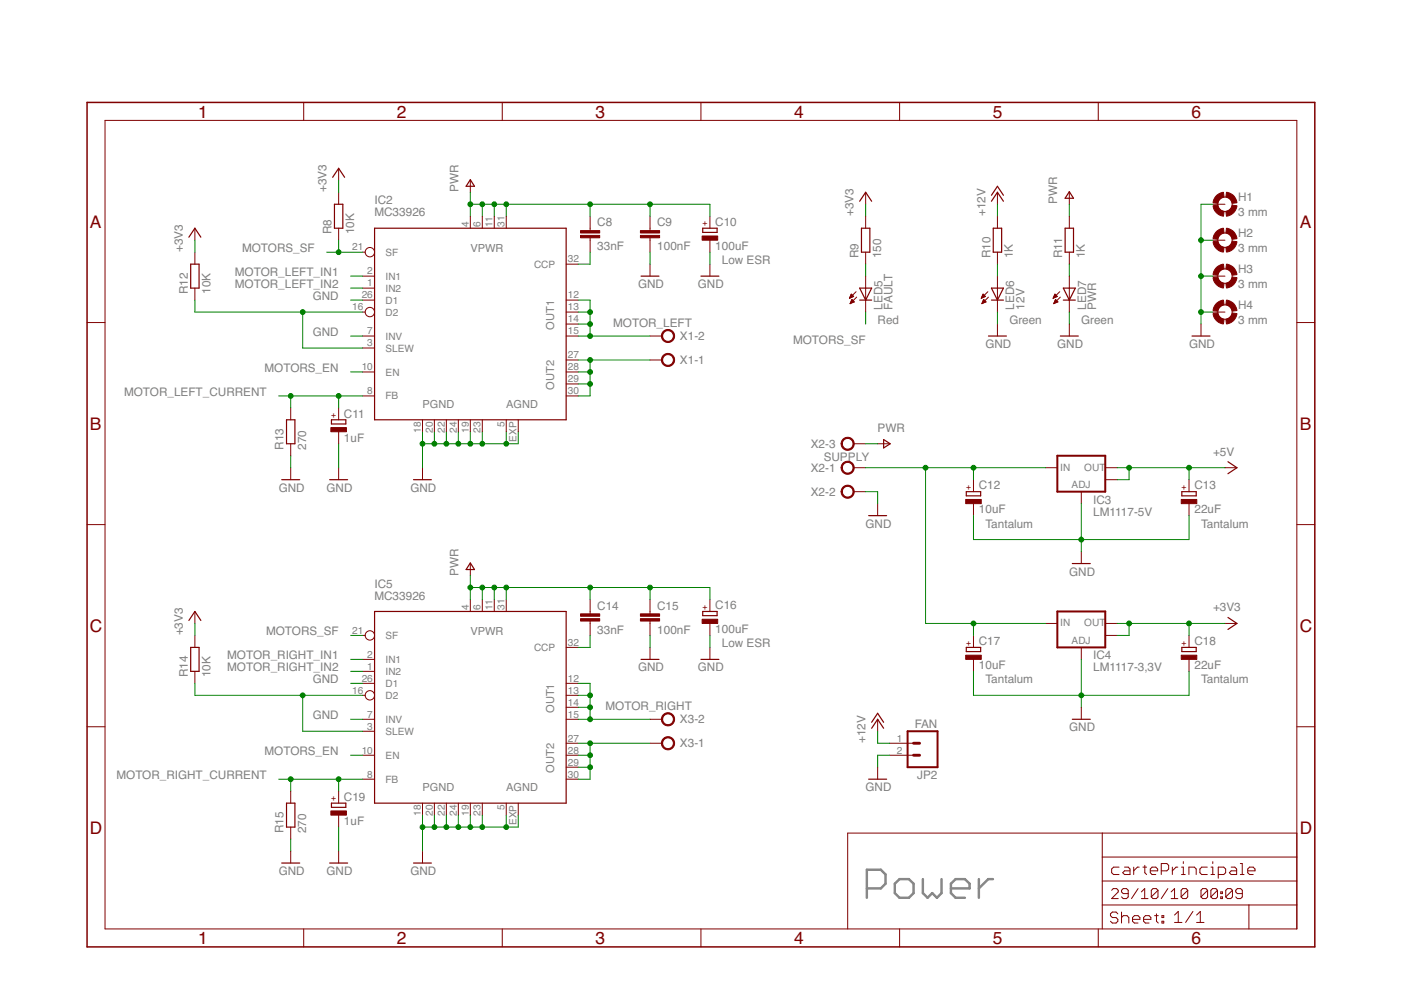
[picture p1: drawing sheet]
<svg xmlns="http://www.w3.org/2000/svg" width="297mm" height="210mm" viewBox="0 0 297 210" stroke-linecap="round" stroke-linejoin="round" font-family="sans-serif">
<g fill="#808080" stroke="#808080" stroke-width=".51">
<path d="M183.8 184.4v6z"/>
<path d="M183.8 184.4h3z"/>
<path d="M186.8 184.4l.9 1z"/>
<path d="M187.7 185.4v2z"/>
<path d="M187.7 187.4l-.9 1z"/>
<path d="M183.8 188.4h3z"/>
<path d="M190.7 190.4h2z"/>
<path d="M192.7 190.4l1-1z"/>
<path d="M193.7 187.4v2z"/>
<path d="M192.7 186.4l1 1z"/>
<path d="M190.7 186.4h2z"/>
<path d="M189.7 187.4l1-1z"/>
<path d="M189.7 187.4v2z"/>
<path d="M189.7 189.4l1 1z"/>
<path d="M195.7 186.4v3z"/>
<path d="M195.7 189.4l1 1z"/>
<path d="M196.7 190.4l1-1z"/>
<path d="M197.7 189.4l.9 1z"/>
<path d="M199.6 189.4l-1 1z"/>
<path d="M199.6 186.4v3z"/>
<path d="M202.6 190.4h2z"/>
<path d="M201.6 189.4l1 1z"/>
<path d="M201.6 187.4v2z"/>
<path d="M201.6 187.4l1-1z"/>
<path d="M202.6 186.4h2z"/>
<path d="M204.6 186.4l1 1z"/>
<path d="M205.6 187.4v1z"/>
<path d="M201.6 188.4h4z"/>
<path d="M207.5 186.4v4z"/>
<path d="M207.5 188.4l2-2z"/>
<path d="M209.5 186.4h1z"/>
</g>
<g fill="#800000" stroke="#800000" stroke-width=".21">
<path d="M89.6 99.2v2.5z"/>
<path d="M99.7 38.2v2.6z"/>
<path d="M125.1 45.8v2.6z"/>
<path d="M125.1 50.9v2.6z"/>
<path d="M125.1 48.4v.5z"/>
<path d="M125.1 50.4v.5z"/>
<path d="M137.8 45.8v2.6z"/>
<path d="M137.8 50.9v2.6z"/>
<path d="M137.8 48.4v.5z"/>
<path d="M137.8 50.4v.5z"/>
<path d="M137.8 56v2.5z"/>
<path d="M150.5 56v2.5z"/>
<path d="M150.5 50.9v2.6z"/>
<path d="M150.5 45.8v2.6z"/>
<path d="M71.8 40.8v2.5z"/>
<path d="M71.8 48.4v2.5z"/>
<path d="M61.6 86.5v2.5z"/>
<path d="M61.6 94.1v2.5z"/>
<path d="M71.8 91.5v2.6z"/>
<path d="M71.8 86.5v2.5z"/>
<path d="M61.6 99.2v2.5z"/>
<path d="M71.8 35.7v2.5z"/>
<path d="M275 191.9v5.1z"/>
<path d="M275 186.8v5.1z"/>
<path d="M275 181.7v5.1z"/>
<path d="M275 176.6v5.1z"/>
<path d="M179.7 176.6v20.4z"/>
<path d="M179.7 176.6h54z"/>
<path d="M233.7 176.6h41.3z"/>
<path d="M264.8 191.9v5.1z"/>
<path d="M264.8 191.9h10.2z"/>
<path d="M233.7 191.9h31.1z"/>
<path d="M233.7 191.9v5.1z"/>
<path d="M233.7 186.8v5.1z"/>
<path d="M233.7 186.8h41.3z"/>
<path d="M233.7 181.7v5.1z"/>
<path d="M233.7 181.7h41.3z"/>
<path d="M233.7 176.6v5.1z"/>
<path d="M236.1 183.9h1.2z"/>
<path d="M236.1 183.9l-.4 .4z"/>
<path d="M235.7 184.3v.7z"/>
<path d="M235.7 185l.4 .4z"/>
<path d="M236.1 185.4h1.2z"/>
<path d="M238.4 183.9h.8z"/>
<path d="M239.2 183.9l.4 .4z"/>
<path d="M239.6 184.3v1.1z"/>
<path d="M238.4 185.4h1.2z"/>
<path d="M238 185l.4 .4z"/>
<path d="M238.4 184.6l-.4 .4z"/>
<path d="M238.4 184.6h1.2z"/>
<path d="M240.4 183.9v1.5z"/>
<path d="M240.4 184.6l.8-.7z"/>
<path d="M241.2 183.9h.3z"/>
<path d="M242.7 183.5v1.5z"/>
<path d="M242.7 185l.4 .4z"/>
<path d="M242.3 183.9h.8z"/>
<path d="M244.3 185.4h.7z"/>
<path d="M243.9 185l.4 .4z"/>
<path d="M243.9 184.3v.7z"/>
<path d="M244.3 183.9l-.4 .4z"/>
<path d="M244.3 183.9h.7z"/>
<path d="M245 183.9l.4 .4z"/>
<path d="M245.4 184.3v.3z"/>
<path d="M243.9 184.6h1.5z"/>
<path d="M246.2 183.1v2.3z"/>
<path d="M246.2 183.1h1.2z"/>
<path d="M247.4 183.1l.4 .4z"/>
<path d="M247.8 183.5v.8z"/>
<path d="M247.8 184.3l-.4 .3z"/>
<path d="M246.2 184.6h1.2z"/>
<path d="M248.6 183.9v1.5z"/>
<path d="M248.6 184.6l.7-.7z"/>
<path d="M249.3 183.9h.4z"/>
<path d="M250.5 183.9h.4z"/>
<path d="M250.9 183.9v1.5z"/>
<path d="M250.5 185.4h.8z"/>
<path d="M250.9 182.7v.4z"/>
<path d="M252.1 183.9v1.5z"/>
<path d="M252.1 183.9h1.1z"/>
<path d="M253.2 183.9l.4 .4z"/>
<path d="M253.6 184.3v1.1z"/>
<path d="M254.8 183.9h1.2z"/>
<path d="M254.8 183.9l-.4 .4z"/>
<path d="M254.4 184.3v.7z"/>
<path d="M254.4 185l.4 .4z"/>
<path d="M254.8 185.4h1.2z"/>
<path d="M256.8 183.9h.3z"/>
<path d="M257.1 183.9v1.5z"/>
<path d="M256.8 185.4h.7z"/>
<path d="M257.1 182.7v.4z"/>
<path d="M258.3 183.9v2.3z"/>
<path d="M258.3 183.9h1.2z"/>
<path d="M259.5 183.9l.4 .4z"/>
<path d="M259.9 184.3v.7z"/>
<path d="M259.5 185.4l.4-.4z"/>
<path d="M258.3 185.4h1.2z"/>
<path d="M261 183.9h.8z"/>
<path d="M261.8 183.9l.4 .4z"/>
<path d="M262.2 184.3v1.1z"/>
<path d="M261 185.4h1.2z"/>
<path d="M260.6 185l.4 .4z"/>
<path d="M261 184.6l-.4 .4z"/>
<path d="M261 184.6h1.2z"/>
<path d="M263 183.1h.4z"/>
<path d="M263.4 183.1v2.3z"/>
<path d="M263 185.4h.8z"/>
<path d="M264.9 185.4h.8z"/>
<path d="M264.5 185l.4 .4z"/>
<path d="M264.5 184.3v.7z"/>
<path d="M264.9 183.9l-.4 .4z"/>
<path d="M264.9 183.9h.8z"/>
<path d="M265.7 183.9l.4 .4z"/>
<path d="M266.1 184.3v.3z"/>
<path d="M264.5 184.6h1.6z"/>
<path d="M235.7 190.5h1.4z"/>
<path d="M237.1 189.1l-1.4 1.4z"/>
<path d="M237.1 188.8v.3z"/>
<path d="M236.7 188.4l.4 .4z"/>
<path d="M236 188.4h.7z"/>
<path d="M236 188.4l-.3 .4z"/>
<path d="M237.8 190.2l.3 .3z"/>
<path d="M238.1 190.5h.7z"/>
<path d="M238.8 190.5l.4-.3z"/>
<path d="M239.2 188.8v1.4z"/>
<path d="M238.8 188.4l.4 .4z"/>
<path d="M238.1 188.4h.7z"/>
<path d="M238.1 188.4l-.3 .4z"/>
<path d="M237.8 188.8v.3z"/>
<path d="M237.8 189.1l.3 .4z"/>
<path d="M238.1 189.5h1.1z"/>
<path d="M241.3 188.4l-1.4 2.1z"/>
<path d="M242 189.1l.7-.7z"/>
<path d="M242.7 188.4v2.1z"/>
<path d="M242 190.5h1.4z"/>
<path d="M244.1 188.8v1.4z"/>
<path d="M244.1 188.8l.4-.4z"/>
<path d="M244.5 188.4h.7z"/>
<path d="M245.2 188.4l.3 .4z"/>
<path d="M245.5 188.8v1.4z"/>
<path d="M245.5 190.2l-.3 .3z"/>
<path d="M244.5 190.5h.7z"/>
<path d="M244.1 190.2l.4 .3z"/>
<path d="M244.1 190.2l1.4-1.4z"/>
<path d="M247.6 188.4l-1.4 2.1z"/>
<path d="M248.3 189.1l.7-.7z"/>
<path d="M249 188.4v2.1z"/>
<path d="M248.3 190.5h1.4z"/>
<path d="M250.4 188.8v1.4z"/>
<path d="M250.8 188.4l-.4 .4z"/>
<path d="M250.8 188.4h.7z"/>
<path d="M251.5 188.4l.3 .4z"/>
<path d="M251.8 188.8v1.4z"/>
<path d="M251.8 190.2l-.3 .3z"/>
<path d="M250.8 190.5h.7z"/>
<path d="M250.4 190.2l.4 .3z"/>
<path d="M250.4 190.2l1.4-1.4z"/>
<path d="M254.6 188.8v1.4z"/>
<path d="M255 188.4l-.4 .4z"/>
<path d="M255 188.4h.7z"/>
<path d="M255.7 188.4l.3 .4z"/>
<path d="M256 188.8v1.4z"/>
<path d="M256 190.2l-.3 .3z"/>
<path d="M255 190.5h.7z"/>
<path d="M254.6 190.2l.4 .3z"/>
<path d="M256 188.8l-1.4 1.4z"/>
<path d="M256.7 188.8v1.4z"/>
<path d="M256.7 188.8l.4-.4z"/>
<path d="M257.1 188.4h.7z"/>
<path d="M257.8 188.4l.3 .4z"/>
<path d="M258.1 188.8v1.4z"/>
<path d="M258.1 190.2l-.3 .3z"/>
<path d="M257.1 190.5h.7z"/>
<path d="M256.7 190.2l.4 .3z"/>
<path d="M256.7 190.2l1.4-1.4z"/>
<path d="M258.8 189.1h.4z"/>
<path d="M259.2 189.1v.4z"/>
<path d="M258.8 189.5h.4z"/>
<path d="M258.8 189.1v.4z"/>
<path d="M258.8 190.2h.4z"/>
<path d="M259.2 190.2v.3z"/>
<path d="M258.8 190.5h.4z"/>
<path d="M258.8 190.2v.3z"/>
<path d="M259.9 188.8v1.4z"/>
<path d="M259.9 188.8l.3-.4z"/>
<path d="M260.2 188.4h.7z"/>
<path d="M260.9 188.4l.4 .4z"/>
<path d="M261.3 188.8v1.4z"/>
<path d="M261.3 190.2l-.4 .3z"/>
<path d="M260.2 190.5h.7z"/>
<path d="M259.9 190.2l.3 .3z"/>
<path d="M259.9 190.2l1.4-1.4z"/>
<path d="M262 190.2l.3 .3z"/>
<path d="M262.3 190.5h.7z"/>
<path d="M263 190.5l.4-.3z"/>
<path d="M263.4 188.8v1.4z"/>
<path d="M263 188.4l.4 .4z"/>
<path d="M262.3 188.4h.7z"/>
<path d="M262.3 188.4l-.3 .4z"/>
<path d="M262 188.8v.3z"/>
<path d="M262 189.1l.3 .4z"/>
<path d="M262.3 189.5h1.1z"/>
<path d="M249 194l.8-.7z"/>
<path d="M249.8 193.3v2.3z"/>
<path d="M249 195.6h1.6z"/>
<path d="M252.9 193.3l-1.5 2.3z"/>
<path d="M253.7 194l.8-.7z"/>
<path d="M254.5 193.3v2.3z"/>
<path d="M253.7 195.6h1.6z"/>
<path d="M236.6 193.4l.4 .4z"/>
<path d="M235.8 193.4h.8z"/>
<path d="M235.4 193.8l.4-.4z"/>
<path d="M235.4 193.8v.3z"/>
<path d="M235.4 194.1l.4 .4z"/>
<path d="M235.8 194.5h.8z"/>
<path d="M236.6 194.5l.4 .4z"/>
<path d="M237 194.9v.4z"/>
<path d="M237 195.3l-.4 .4z"/>
<path d="M235.8 195.7h.8z"/>
<path d="M235.4 195.3l.4 .4z"/>
<path d="M237.8 193.4v2.3z"/>
<path d="M238.2 194.1l-.4 .4z"/>
<path d="M238.2 194.1h.8z"/>
<path d="M239 194.1l.3 .4z"/>
<path d="M239.3 194.5v1.2z"/>
<path d="M240.5 195.7h.8z"/>
<path d="M240.1 195.3l.4 .4z"/>
<path d="M240.1 194.5v.8z"/>
<path d="M240.1 194.5l.4-.4z"/>
<path d="M240.5 194.1h.8z"/>
<path d="M241.3 194.1l.4 .4z"/>
<path d="M241.7 194.5v.4z"/>
<path d="M240.1 194.9h1.6z"/>
<path d="M242.8 195.7h.8z"/>
<path d="M242.5 195.3l.3 .4z"/>
<path d="M242.5 194.5v.8z"/>
<path d="M242.8 194.1l-.3 .4z"/>
<path d="M242.8 194.1h.8z"/>
<path d="M243.6 194.1l.4 .4z"/>
<path d="M244 194.5v.4z"/>
<path d="M242.5 194.9h1.5z"/>
<path d="M245.2 193.8v1.5z"/>
<path d="M245.2 195.3l.4 .4z"/>
<path d="M244.8 194.1h.8z"/>
<path d="M246.4 194.1h.3z"/>
<path d="M246.7 194.1v.4z"/>
<path d="M246.4 194.5h.3z"/>
<path d="M246.4 194.1v.4z"/>
<path d="M246.4 195.3h.3z"/>
<path d="M246.7 195.3v.4z"/>
<path d="M246.4 195.7h.3z"/>
<path d="M246.4 195.3v.4z"/>
<path d="M22.3 25.5v171.5z"/>
<path d="M18.5 68.4h3.8z"/>
<path d="M18.5 111.2h3.8z"/>
<path d="M18.5 154.1h3.8z"/>
<path d="M22.3 197h252.7z"/>
<path d="M64.4 197v3.8z"/>
<path d="M106.5 197v3.8z"/>
<path d="M148.6 197v3.8z"/>
<path d="M190.7 197v3.8z"/>
<path d="M232.9 197v3.8z"/>
<path d="M275 25.5v171.5z"/>
<path d="M275 68.4h3.8z"/>
<path d="M275 111.2h3.8z"/>
<path d="M275 154.1h3.8z"/>
<path d="M22.3 25.5h252.7z"/>
<path d="M64.4 21.7v3.8z"/>
<path d="M106.5 21.7v3.8z"/>
<path d="M148.6 21.7v3.8z"/>
<path d="M190.7 21.7v3.8z"/>
<path d="M232.9 21.7v3.8z"/>
<path d="M221.6 132.2h2.6z"/>
<path d="M229.3 137.3v2.5z"/>
<path d="M234.3 132.2h2.6z"/>
<path d="M234.3 134.7h2.6z"/>
<path d="M259.7 99.2h2.6z"/>
<path d="M259.7 132.2h2.6z"/>
<path d="M206.4 139.8v2.5z"/>
<path d="M206.4 134.7v2.6z"/>
<path d="M252.1 139.8v2.5z"/>
<path d="M252.1 134.7v2.6z"/>
<path d="M226.7 63.6v2.6z"/>
<path d="M226.7 58.5v2.6z"/>
<path d="M226.7 61.1v2.5z"/>
<path d="M224.7 61.8l-1.4 1.4z"/>
<path d="M224.8 63l-1.4 1.4z"/>
<path d="M223.7 62.4l-.4 .8z"/>
<path d="M223.7 62.4l.5 .5z"/>
<path d="M223.3 63.2l.9-.3z"/>
<path d="M223.4 63.1h.3z"/>
<path d="M223.4 62.9h.6z"/>
<path d="M223.5 62.8h.6z"/>
<path d="M223.5 62.7h.5z"/>
<path d="M223.6 62.6h.3z"/>
<path d="M223.6 62.5h.2z"/>
<path d="M223.8 63.5l-.4 .9z"/>
<path d="M223.8 63.5l.5 .5z"/>
<path d="M223.4 64.4l.9-.4z"/>
<path d="M223.5 64.3h.2z"/>
<path d="M223.5 64.1h.5z"/>
<path d="M223.6 64h.6z"/>
<path d="M223.6 63.9h.6z"/>
<path d="M223.7 63.8h.4z"/>
<path d="M223.7 63.7h.3z"/>
<path d="M226.7 45.8v2.6z"/>
<path d="M226.7 53.5v2.5z"/>
<path d="M211.5 63.6v2.6z"/>
<path d="M211.5 58.5v2.6z"/>
<path d="M211.5 61.1v2.5z"/>
<path d="M209.4 61.8l-1.4 1.4z"/>
<path d="M209.6 63l-1.4 1.4z"/>
<path d="M208.4 62.4l-.4 .8z"/>
<path d="M208.4 62.4l.5 .5z"/>
<path d="M208 63.2l.9-.3z"/>
<path d="M208.1 63.1h.4z"/>
<path d="M208.2 62.9h.5z"/>
<path d="M208.2 62.8h.7z"/>
<path d="M208.3 62.7h.5z"/>
<path d="M208.3 62.6h.3z"/>
<path d="M208.4 62.5h.1z"/>
<path d="M208.6 63.5l-.4 .9z"/>
<path d="M208.6 63.5l.5 .5z"/>
<path d="M208.2 64.4l.9-.4z"/>
<path d="M208.2 64.3h.2z"/>
<path d="M208.3 64.1h.4z"/>
<path d="M208.3 64h.7z"/>
<path d="M208.4 63.9h.6z"/>
<path d="M208.4 63.8h.4z"/>
<path d="M208.5 63.7h.2z"/>
<path d="M211.5 45.8v2.6z"/>
<path d="M211.5 53.5v2.5z"/>
<path d="M229.3 150v2.5z"/>
<path d="M221.6 99.2h2.6z"/>
<path d="M229.3 104.2v2.6z"/>
<path d="M234.3 99.2h2.6z"/>
<path d="M234.3 101.7h2.6z"/>
<path d="M206.4 106.8v2.5z"/>
<path d="M206.4 101.7v2.5z"/>
<path d="M252.1 106.8v2.5z"/>
<path d="M252.1 101.7v2.5z"/>
<path d="M229.3 116.9v2.6z"/>
<path d="M71.8 99.2v2.5z"/>
<path d="M89.6 180.4v2.6z"/>
<path d="M99.7 119.5v2.5z"/>
<path d="M125.1 127.1v2.5z"/>
<path d="M125.1 132.2v2.5z"/>
<path d="M125.1 129.6v.6z"/>
<path d="M125.1 131.7v.5z"/>
<path d="M137.8 127.1v2.5z"/>
<path d="M137.8 132.2v2.5z"/>
<path d="M137.8 129.6v.6z"/>
<path d="M137.8 131.7v.5z"/>
<path d="M137.8 137.3v2.5z"/>
<path d="M150.5 137.3v2.5z"/>
<path d="M150.5 132.2v2.5z"/>
<path d="M150.5 127.1v2.5z"/>
<path d="M61.6 167.7v2.6z"/>
<path d="M61.6 175.4v2.5z"/>
<path d="M71.8 172.8v2.6z"/>
<path d="M71.8 167.7v2.6z"/>
<path d="M61.6 180.4v2.6z"/>
<path d="M71.8 180.4v2.6z"/>
<path d="M211.5 68.7v2.5z"/>
<path d="M226.7 68.7v2.5z"/>
<path d="M226.7 40.8v2.5z"/>
<path d="M211.5 40.8v2.5z"/>
<path d="M257.2 43.3h2.5z"/>
<path d="M257.2 50.9h2.5z"/>
<path d="M257.2 58.5h2.5z"/>
<path d="M257.2 66.2h2.5z"/>
<path d="M137.8 76.3h2.6z"/>
<path d="M137.8 71.2h2.6z"/>
<path d="M137.8 157.6h2.6z"/>
<path d="M137.8 152.5h2.6z"/>
<path d="M181 99.2h2.5z"/>
<path d="M181 104.2h2.5z"/>
<path d="M181 94.1h2.5z"/>
<path d="M186.1 106.8v2.5z"/>
<path d="M186.1 94.1h2.5z"/>
<path d="M254.6 68.7v2.5z"/>
<path d="M183.5 63.6v2.6z"/>
<path d="M183.5 58.5v2.6z"/>
<path d="M183.5 61.1v2.5z"/>
<path d="M181.5 61.8l-1.4 1.4z"/>
<path d="M180.2 64.4l1.4-1.4z"/>
<path d="M180.5 62.4l-.4 .8z"/>
<path d="M180.5 62.4l.5 .5z"/>
<path d="M180.1 63.2l.9-.3z"/>
<path d="M180.2 63.1h.3z"/>
<path d="M180.2 62.9h.6z"/>
<path d="M180.3 62.8h.7z"/>
<path d="M180.3 62.7h.5z"/>
<path d="M180.4 62.6h.3z"/>
<path d="M180.4 62.5h.2z"/>
<path d="M180.6 63.5l-.4 .9z"/>
<path d="M180.6 63.5l.5 .5z"/>
<path d="M180.2 64.4l.9-.4z"/>
<path d="M180.3 64.3h.2z"/>
<path d="M180.3 64.1h.5z"/>
<path d="M180.4 64h.7z"/>
<path d="M180.4 63.9h.6z"/>
<path d="M180.5 63.8h.4z"/>
<path d="M180.5 63.7h.3z"/>
<path d="M183.5 45.8v2.6z"/>
<path d="M183.5 53.5v2.5z"/>
<path d="M107.3 89v2.5z"/>
<path d="M89.6 89v2.5z"/>
<path d="M99.7 45.8v2.6z"/>
<path d="M120 63.6h2.6z"/>
<path d="M120 66.2h2.6z"/>
<path d="M120 56h2.6z"/>
<path d="M76.9 78.9h2.5z"/>
<path d="M76.9 58.5h2.5z"/>
<path d="M76.9 61.1h2.5z"/>
<path d="M76.9 63.6h2.5z"/>
<path d="M76.9 71.2h2.5z"/>
<path d="M76.9 73.8h2.5z"/>
<path d="M76.9 83.9h2.5z"/>
<path d="M76.9 53.5h.5z"/>
<path d="M76.9 66.2h.5z"/>
<path d="M102.3 45.8v2.6z"/>
<path d="M104.8 45.8v2.6z"/>
<path d="M107.3 45.8v2.6z"/>
<path d="M109.9 89v2.5z"/>
<path d="M120 68.7h2.6z"/>
<path d="M120 71.2h2.6z"/>
<path d="M120 76.3h2.6z"/>
<path d="M120 78.9h2.6z"/>
<path d="M120 81.4h2.6z"/>
<path d="M120 83.9h2.6z"/>
<path d="M92.1 89v2.5z"/>
<path d="M94.6 89v2.5z"/>
<path d="M97.2 89v2.5z"/>
<path d="M99.7 89v2.5z"/>
<path d="M102.3 89v2.5z"/>
<path d="M107.3 170.3v2.5z"/>
<path d="M89.6 170.3v2.5z"/>
<path d="M99.7 127.1v2.5z"/>
<path d="M120 144.9h2.6z"/>
<path d="M120 147.4h2.6z"/>
<path d="M120 137.3h2.6z"/>
<path d="M76.9 160.1h2.5z"/>
<path d="M76.9 139.8h2.5z"/>
<path d="M76.9 142.3h2.5z"/>
<path d="M76.9 144.9h2.5z"/>
<path d="M76.9 152.5h2.5z"/>
<path d="M76.9 155h2.5z"/>
<path d="M76.9 165.2h2.5z"/>
<path d="M76.9 134.7h.5z"/>
<path d="M76.9 147.4h.5z"/>
<path d="M102.3 127.1v2.5z"/>
<path d="M104.8 127.1v2.5z"/>
<path d="M107.3 127.1v2.5z"/>
<path d="M109.9 170.3v2.5z"/>
<path d="M120 150h2.6z"/>
<path d="M120 152.5h2.6z"/>
<path d="M120 157.6h2.6z"/>
<path d="M120 160.1h2.6z"/>
<path d="M120 162.7h2.6z"/>
<path d="M120 165.2h2.6z"/>
<path d="M92.1 170.3v2.5z"/>
<path d="M94.6 170.3v2.5z"/>
<path d="M97.2 170.3v2.5z"/>
<path d="M99.7 170.3v2.5z"/>
<path d="M102.3 170.3v2.5z"/>
<path d="M183.5 40.8v2.5z"/>
<path d="M41.3 53.5v2.5z"/>
<path d="M41.3 61.1v2.5z"/>
<path d="M41.3 48.4v2.5z"/>
<path d="M41.3 134.7v2.6z"/>
<path d="M41.3 142.3v2.6z"/>
<path d="M41.3 129.6v2.6z"/>
<path d="M188.6 157.6h5.1z"/>
<path d="M188.6 160.1h5.1z"/>
<path d="M186.1 162.7v2.5z"/>
<path d="M186.1 152.5v2.5z"/>
<path d="M260 40.8a2.48 2.48 0 0 1 2.3 2.2l-1 .1-.5-.9-.9-.4z" fill-rule="evenodd"/>
<path d="M257.8 41.6l.6-.5 1-.3 .1 1a1.51 1.51 0 0 0-1.3 1.3l-1-.1 .1-.6z" fill-rule="evenodd"/>
<path d="M257.2 43.6l1-.1 .4 .9 .9 .4-.1 1a2.54 2.54 0 0 1-2.2-2.2z" fill-rule="evenodd"/>
<path d="M259.9 44.8l.9-.4 .5-.9 1 .1a2.52 2.52 0 0 1-2.3 2.2z" fill-rule="evenodd"/>
<path d="M260 48.4a2.48 2.48 0 0 1 2.3 2.2l-1 .1-.5-.9-.9-.4z" fill-rule="evenodd"/>
<path d="M257.8 49.3l.6-.6 1-.3 .1 1a1.51 1.51 0 0 0-1.3 1.3l-1-.1 .1-.6z" fill-rule="evenodd"/>
<path d="M257.2 51.2l1-.1 .4 .9 .9 .5-.1 .9a2.49 2.49 0 0 1-2.2-2.2z" fill-rule="evenodd"/>
<path d="M259.9 52.5l.9-.5 .5-.9 1 .1a2.48 2.48 0 0 1-2.3 2.2z" fill-rule="evenodd"/>
<path d="M260 56a2.48 2.48 0 0 1 2.3 2.2l-1 .2-.5-1-.9-.4z" fill-rule="evenodd"/>
<path d="M257.8 56.9l.6-.6 1-.3 .1 1-.9 .4-.4 1-1-.2 .1-.6z" fill-rule="evenodd"/>
<path d="M257.2 58.9l1-.2 .4 .9 .9 .5-.1 1a2.49 2.49 0 0 1-2.2-2.2z" fill-rule="evenodd"/>
<path d="M259.9 60.1l.9-.5 .5-.9 1 .2a2.48 2.48 0 0 1-2.3 2.2z" fill-rule="evenodd"/>
<path d="M260 63.6a2.48 2.48 0 0 1 2.3 2.2l-1 .2-.5-.9-.9-.5z" fill-rule="evenodd"/>
<path d="M257.8 64.5l.6-.5 1-.4 .1 1-.9 .5-.4 .9-1-.2 .1-.6z" fill-rule="evenodd"/>
<path d="M257.2 66.5l1-.1 .4 .8 .9 .5-.1 1a2.49 2.49 0 0 1-2.2-2.2z" fill-rule="evenodd"/>
<path d="M259.9 67.7l.9-.5 .5-.8 1 .1a2.48 2.48 0 0 1-2.3 2.2z" fill-rule="evenodd"/>
<path d="M140.6 75.4a1.4 1.4 0 0 1 2.2 .2 1.4 1.4 0 0 1-.8 2.1 1.4 1.4 0 0 1-1.8-1.4h.3a1.15 1.15 0 0 1 1.6-1.1 1.15 1.15 0 0 1 .3 2 1.15 1.15 0 0 1-1.9-.6v-.3h-.3z" fill-rule="evenodd"/>
<path d="M140.6 70.3a1.4 1.4 0 0 1 2.2 .2 1.4 1.4 0 0 1-.8 2.1 1.4 1.4 0 0 1-1.8-1.4h.3a1.15 1.15 0 0 1 1.6-1 1.15 1.15 0 0 1 .3 1.9 1.15 1.15 0 0 1-1.9-.6v-.3h-.3z" fill-rule="evenodd"/>
<path d="M140.6 156.6a1.4 1.4 0 0 1 2.2 .3 1.4 1.4 0 0 1-.8 2 1.4 1.4 0 0 1-1.8-1.3h.3a1.15 1.15 0 0 1 1.6-1.1 1.15 1.15 0 0 1 .3 1.9 1.15 1.15 0 0 1-1.9-.5v-.3h-.3z" fill-rule="evenodd"/>
<path d="M140.6 151.6a1.4 1.4 0 0 1 2.2 .2 1.4 1.4 0 0 1-.8 2.1 1.4 1.4 0 0 1-1.8-1.4h.3a1.15 1.15 0 0 1 1.6-1.1 1.15 1.15 0 0 1 .3 2 1.15 1.15 0 0 1-1.9-.6v-.3h-.3z" fill-rule="evenodd"/>
<path d="M178.7 98.2a1.4 1.4 0 0 1 2.2 .3 1.4 1.4 0 0 1-.8 2 1.4 1.4 0 0 1-1.8-1.3h.3a1.14 1.14 0 0 1 1.6-1.1 1.14 1.14 0 0 1 .3 1.9 1.14 1.14 0 0 1-1.9-.5v-.3h-.3z" fill-rule="evenodd"/>
<path d="M178.7 103.3a1.4 1.4 0 0 1 2.2 .2 1.4 1.4 0 0 1-.8 2.1 1.4 1.4 0 0 1-1.8-1.4h.3a1.14 1.14 0 0 1 1.6-1 1.14 1.14 0 0 1 .3 1.9 1.14 1.14 0 0 1-1.9-.6v-.3h-.3z" fill-rule="evenodd"/>
<path d="M178.7 93.1a1.4 1.4 0 0 1 2.2 .3 1.4 1.4 0 0 1-.8 2 1.4 1.4 0 0 1-1.8-1.3h.3a1.14 1.14 0 0 1 1.6-1.1 1.14 1.14 0 0 1 .3 1.9 1.14 1.14 0 0 1-1.9-.5v-.3h-.3z" fill-rule="evenodd"/>
</g>
<g fill="#800000" stroke="#800000" stroke-width=".25">
<path d="M87.7 101.7h3.8z"/>
<path d="M99.7 38.1l.9 1.4z"/>
<path d="M99.7 38.1l-.9 1.4z"/>
<path d="M98.8 39.5h1.8z"/>
<path d="M135.9 58.5h3.8z"/>
<path d="M148.6 58.5h3.8z"/>
<path d="M149 49.3h3z"/>
<path d="M152 48.4v.9z"/>
<path d="M149 48.4v.9z"/>
<path d="M149 48.4h3z"/>
<path d="M72.7 43.3v5.1z"/>
<path d="M70.9 43.3v5.1z"/>
<path d="M70.9 43.3h1.8z"/>
<path d="M70.9 48.4h1.8z"/>
<path d="M62.5 89v5.1z"/>
<path d="M60.7 89v5.1z"/>
<path d="M60.7 89h1.8z"/>
<path d="M60.7 94.1h1.8z"/>
<path d="M70.3 89.9h3z"/>
<path d="M73.3 89v.9z"/>
<path d="M70.3 89v.9z"/>
<path d="M70.3 89h3z"/>
<path d="M59.7 101.7h3.8z"/>
<path d="M71.8 35.7l1.3 1.9z"/>
<path d="M71.8 35.7l-1.3 1.9z"/>
<path d="M260.3 100.4l2-1.2z"/>
<path d="M260.3 97.9l2 1.3z"/>
<path d="M260.3 133.5l2-1.3z"/>
<path d="M260.3 130.9l2 1.3z"/>
<path d="M204.9 138.2h3z"/>
<path d="M207.9 137.3v.9z"/>
<path d="M204.9 137.3v.9z"/>
<path d="M204.9 137.3h3z"/>
<path d="M250.6 138.2h3z"/>
<path d="M253.6 137.3v.9z"/>
<path d="M250.6 137.3v.9z"/>
<path d="M250.6 137.3h3z"/>
<path d="M228 61.1l-1.3 2.5z"/>
<path d="M225.4 61.1l1.3 2.5z"/>
<path d="M226.7 63.6h1.3z"/>
<path d="M225.4 63.6h1.3z"/>
<path d="M226.7 61.1h1.3z"/>
<path d="M225.4 61.1h1.3z"/>
<path d="M227.6 48.4v5.1z"/>
<path d="M225.8 48.4v5.1z"/>
<path d="M225.8 48.4h1.8z"/>
<path d="M225.8 53.5h1.8z"/>
<path d="M212.7 61.1l-1.2 2.5z"/>
<path d="M210.2 61.1l1.3 2.5z"/>
<path d="M211.5 63.6h1.2z"/>
<path d="M210.2 63.6h1.3z"/>
<path d="M211.5 61.1h1.2z"/>
<path d="M210.2 61.1h1.3z"/>
<path d="M212.4 48.4v5.1z"/>
<path d="M210.6 48.4v5.1z"/>
<path d="M210.6 48.4h1.8z"/>
<path d="M210.6 53.5h1.8z"/>
<path d="M227.4 152.5h3.8z"/>
<path d="M204.9 105.1h3z"/>
<path d="M207.9 104.2v.9z"/>
<path d="M204.9 104.2v.9z"/>
<path d="M204.9 104.2h3z"/>
<path d="M250.6 105.1h3z"/>
<path d="M253.6 104.2v.9z"/>
<path d="M250.6 104.2v.9z"/>
<path d="M250.6 104.2h3z"/>
<path d="M227.4 119.5h3.8z"/>
<path d="M69.9 101.7h3.8z"/>
<path d="M87.7 183h3.8z"/>
<path d="M99.7 119.4l.9 1.4z"/>
<path d="M99.7 119.4l-.9 1.4z"/>
<path d="M98.8 120.8h1.8z"/>
<path d="M135.9 139.8h3.8z"/>
<path d="M148.6 139.8h3.8z"/>
<path d="M149 130.5h3z"/>
<path d="M152 129.6v.9z"/>
<path d="M149 129.6v.9z"/>
<path d="M149 129.6h3z"/>
<path d="M62.5 170.3v5.1z"/>
<path d="M60.7 170.3v5.1z"/>
<path d="M60.7 170.3h1.8z"/>
<path d="M60.7 175.4h1.8z"/>
<path d="M70.3 171.2h3z"/>
<path d="M73.3 170.3v.9z"/>
<path d="M70.3 170.3v.9z"/>
<path d="M70.3 170.3h3z"/>
<path d="M59.7 183h3.8z"/>
<path d="M69.9 183h3.8z"/>
<path d="M209.6 71.2h3.8z"/>
<path d="M224.8 71.2h3.8z"/>
<path d="M226.7 40.6l.9 1.4z"/>
<path d="M226.7 40.6l-.9 1.4z"/>
<path d="M225.8 42h1.8z"/>
<path d="M211.5 40.8l1.2 1.9z"/>
<path d="M211.5 40.8l-1.3 1.9z"/>
<path d="M211.5 39.5l1.2 1.9z"/>
<path d="M211.5 39.5l-1.3 1.9z"/>
<path d="M184.2 109.3h3.8z"/>
<path d="M187.3 95l1.4-.9z"/>
<path d="M187.3 93.2l1.4 .9z"/>
<path d="M187.3 93.2v1.8z"/>
<path d="M252.7 71.2h3.8z"/>
<path d="M184.8 61.1l-1.3 2.5z"/>
<path d="M182.3 61.1l1.2 2.5z"/>
<path d="M183.5 63.6h1.3z"/>
<path d="M182.3 63.6h1.2z"/>
<path d="M183.5 61.1h1.3z"/>
<path d="M182.3 61.1h1.2z"/>
<path d="M184.4 48.4v5.1z"/>
<path d="M182.6 48.4v5.1z"/>
<path d="M182.6 48.4h1.8z"/>
<path d="M182.6 53.5h1.8z"/>
<path d="M79.4 48.4v40.6z"/>
<path d="M79.4 48.4h40.6z"/>
<path d="M120 48.4v40.6z"/>
<path d="M79.4 89h40.6z"/>
<path d="M79.4 129.6v40.7z"/>
<path d="M79.4 129.6h40.6z"/>
<path d="M120 129.6v40.7z"/>
<path d="M79.4 170.3h40.6z"/>
<path d="M183.5 40.8l1.3 1.9z"/>
<path d="M183.5 40.8l-1.2 1.9z"/>
<path d="M42.2 56v5.1z"/>
<path d="M40.4 56v5.1z"/>
<path d="M40.4 56h1.8z"/>
<path d="M40.4 61.1h1.8z"/>
<path d="M41.3 48.4l1.3 1.9z"/>
<path d="M41.3 48.4l-1.3 1.9z"/>
<path d="M42.2 137.3v5z"/>
<path d="M40.4 137.3v5z"/>
<path d="M40.4 137.3h1.8z"/>
<path d="M40.4 142.3h1.8z"/>
<path d="M41.3 129.6l1.3 2z"/>
<path d="M41.3 129.6l-1.3 2z"/>
<path d="M184.2 165.2h3.8z"/>
<path d="M186.1 152.5l1.2 1.9z"/>
<path d="M186.1 152.5l-1.3 1.9z"/>
<path d="M186.1 151.2l1.2 1.9z"/>
<path d="M186.1 151.2l-1.3 1.9z"/>
</g>
<g fill="#800000" stroke="#800000" stroke-width=".21">
<path d="M123.1 49.9h4v.5h-4z"/>
<path d="M123.1 48.9h4v.5h-4z"/>
<path d="M135.8 49.9h4v.5h-4z"/>
<path d="M135.8 48.9h4v.5h-4z"/>
<path d="M148.9 50h3.3v.9h-3.3z"/>
<path d="M70.1 90.7h3.3v.8h-3.3z"/>
<path d="M204.7 138.9h3.3v.9h-3.3z"/>
<path d="M250.4 138.9h3.3v.9h-3.3z"/>
<path d="M204.7 105.9h3.3v.9h-3.3z"/>
<path d="M250.4 105.9h3.3v.9h-3.3z"/>
<path d="M123.1 131.2h4v.5h-4z"/>
<path d="M123.1 130.2h4v.5h-4z"/>
<path d="M135.8 131.2h4v.5h-4z"/>
<path d="M135.8 130.2h4v.5h-4z"/>
<path d="M148.9 131.3h3.3v.9h-3.3z"/>
<path d="M70.1 171.9h3.3v.9h-3.3z"/>
</g>
<g fill="#800000" stroke="#800000" stroke-width=".32">
<path d="M18.5 21.7v179.1z"/>
<path d="M18.5 200.8h260.3z"/>
<path d="M278.8 21.7v179.1z"/>
<path d="M18.5 21.7h260.3z"/>
</g>
<g fill="#800000" stroke="#800000" stroke-width=".42">
<path d="M224.2 137.3h10.1z"/>
<path d="M234.3 129.6v7.7z"/>
<path d="M224.2 129.6h10.1z"/>
<path d="M224.2 129.6v7.7z"/>
<path d="M224.2 104.2h10.1z"/>
<path d="M234.3 96.6v7.6z"/>
<path d="M224.2 96.6h10.1z"/>
<path d="M224.2 96.6v7.6z"/>
<path d="M192.4 155h6.4z"/>
<path d="M198.8 155v7.7z"/>
<path d="M192.4 155v7.7z"/>
<path d="M192.4 162.7h6.4z"/>
</g>
<g fill="none" stroke="#800000" stroke-width=".21">
<circle cx="78.4" cy="53.5" r=".99"/>
<circle cx="259.7" cy="43.3" r="1.52"/>
<circle cx="259.7" cy="50.9" r="1.52"/>
<circle cx="259.7" cy="58.5" r="1.52"/>
<circle cx="78.4" cy="66.2" r=".99"/>
<circle cx="259.7" cy="66.2" r="1.52"/>
<circle cx="78.4" cy="134.7" r=".99"/>
<circle cx="78.4" cy="147.4" r=".99"/>
</g>
<g fill="#800000" stroke="#800000" stroke-width=".61">
<path d="M193.7 160.1h1.3z"/>
<path d="M193.7 157.6h1.3z"/>
</g>
<g fill="#008000" stroke="#008000" stroke-width=".21">
<path d="M89.6 91.5v2.6z"/>
<path d="M89.6 94.1v5.1z"/>
<path d="M89.6 94.1h2.5z"/>
<path d="M92.1 91.5v2.6z"/>
<path d="M92.1 94.1h2.5z"/>
<path d="M94.6 91.5v2.6z"/>
<path d="M94.6 94.1h2.6z"/>
<path d="M97.2 91.5v2.6z"/>
<path d="M97.2 94.1h2.5z"/>
<path d="M99.7 91.5v2.6z"/>
<path d="M99.7 94.1h2.6z"/>
<path d="M102.3 91.5v2.6z"/>
<path d="M102.3 94.1h5z"/>
<path d="M107.3 94.1h2.6z"/>
<path d="M109.9 91.5v2.6z"/>
<path d="M107.3 91.5v2.6z"/>
<path d="M137.8 53.5v2.5z"/>
<path d="M150.5 53.5v2.5z"/>
<path d="M229.3 139.8v7.6z"/>
<path d="M229.3 147.4v2.6z"/>
<path d="M229.3 147.4h22.8z"/>
<path d="M252.1 142.3v5.1z"/>
<path d="M206.4 147.4h22.9z"/>
<path d="M206.4 142.3v5.1z"/>
<path d="M229.3 106.8v7.6z"/>
<path d="M229.3 114.4v2.5z"/>
<path d="M229.3 114.4h22.8z"/>
<path d="M252.1 109.3v5.1z"/>
<path d="M206.4 114.4h22.9z"/>
<path d="M206.4 109.3v5.1z"/>
<path d="M71.8 94.1v5.1z"/>
<path d="M61.6 96.6v2.6z"/>
<path d="M89.6 172.8v2.6z"/>
<path d="M89.6 175.4v5z"/>
<path d="M89.6 175.4h2.5z"/>
<path d="M92.1 172.8v2.6z"/>
<path d="M92.1 175.4h2.5z"/>
<path d="M94.6 172.8v2.6z"/>
<path d="M94.6 175.4h2.6z"/>
<path d="M97.2 172.8v2.6z"/>
<path d="M97.2 175.4h2.5z"/>
<path d="M99.7 172.8v2.6z"/>
<path d="M99.7 175.4h2.6z"/>
<path d="M102.3 172.8v2.6z"/>
<path d="M102.3 175.4h5z"/>
<path d="M107.3 175.4h2.6z"/>
<path d="M109.9 172.8v2.6z"/>
<path d="M107.3 172.8v2.6z"/>
<path d="M137.8 134.7v2.6z"/>
<path d="M150.5 134.7v2.6z"/>
<path d="M71.8 175.4v5z"/>
<path d="M61.6 177.9v2.5z"/>
<path d="M226.7 66.2v2.5z"/>
<path d="M211.5 66.2v2.5z"/>
<path d="M254.6 66.2h2.6z"/>
<path d="M254.6 66.2v2.5z"/>
<path d="M254.6 58.5h2.6z"/>
<path d="M254.6 58.5v7.7z"/>
<path d="M254.6 50.9h2.6z"/>
<path d="M254.6 50.9v7.6z"/>
<path d="M254.6 43.3h2.6z"/>
<path d="M254.6 43.3v7.6z"/>
<path d="M74.3 71.2h2.6z"/>
<path d="M74.3 152.5h2.6z"/>
<path d="M74.3 144.9h2.6z"/>
<path d="M74.3 63.6h2.6z"/>
<path d="M183.5 104.2h2.6z"/>
<path d="M186.1 104.2v2.6z"/>
<path d="M186.1 160.1h2.5z"/>
<path d="M186.1 160.1v2.6z"/>
<path d="M99.7 40.8v2.5z"/>
<path d="M99.7 43.3v2.5z"/>
<path d="M99.7 43.3h2.6z"/>
<path d="M102.3 43.3v2.5z"/>
<path d="M102.3 43.3h2.5z"/>
<path d="M104.8 43.3v2.5z"/>
<path d="M104.8 43.3h2.5z"/>
<path d="M107.3 43.3v2.5z"/>
<path d="M107.3 43.3h17.8z"/>
<path d="M125.1 43.3v2.5z"/>
<path d="M125.1 43.3h12.7z"/>
<path d="M137.8 43.3v2.5z"/>
<path d="M137.8 43.3h12.7z"/>
<path d="M150.5 43.3v2.5z"/>
<path d="M99.7 122v2.6z"/>
<path d="M99.7 124.6v2.5z"/>
<path d="M99.7 124.6h2.6z"/>
<path d="M102.3 124.6v2.5z"/>
<path d="M102.3 124.6h2.5z"/>
<path d="M104.8 124.6v2.5z"/>
<path d="M104.8 124.6h2.5z"/>
<path d="M107.3 124.6v2.5z"/>
<path d="M107.3 124.6h17.8z"/>
<path d="M125.1 124.6v2.5z"/>
<path d="M125.1 124.6h12.7z"/>
<path d="M137.8 124.6v2.5z"/>
<path d="M137.8 124.6h12.7z"/>
<path d="M150.5 124.6v2.5z"/>
<path d="M226.7 43.3v2.5z"/>
<path d="M183.5 94.1h2.6z"/>
<path d="M122.6 56h2.5z"/>
<path d="M125.1 53.5v2.5z"/>
<path d="M122.6 63.6h2.5z"/>
<path d="M125.1 63.6v2.6z"/>
<path d="M122.6 66.2h2.5z"/>
<path d="M122.6 68.7h2.5z"/>
<path d="M125.1 66.2v2.5z"/>
<path d="M122.6 71.2h2.5z"/>
<path d="M125.1 68.7v2.5z"/>
<path d="M125.1 71.2h12.7z"/>
<path d="M122.6 83.9h2.5z"/>
<path d="M125.1 81.4v2.5z"/>
<path d="M122.6 81.4h2.5z"/>
<path d="M122.6 78.9h2.5z"/>
<path d="M125.1 78.9v2.5z"/>
<path d="M122.6 76.3h2.5z"/>
<path d="M125.1 76.3v2.6z"/>
<path d="M125.1 76.3h12.7z"/>
<path d="M211.5 43.3v2.5z"/>
<path d="M206.4 99.2h15.2z"/>
<path d="M206.4 99.2v2.5z"/>
<path d="M196.2 99.2h10.2z"/>
<path d="M206.4 132.2h15.2z"/>
<path d="M206.4 132.2v2.5z"/>
<path d="M196.2 132.2h10.2z"/>
<path d="M196.2 99.2v33z"/>
<path d="M183.5 99.2h12.7z"/>
<path d="M186.1 157.6h2.5z"/>
<path d="M186.1 155v2.6z"/>
<path d="M236.9 132.2h2.5z"/>
<path d="M239.4 132.2h12.7z"/>
<path d="M252.1 132.2v2.5z"/>
<path d="M236.9 134.7h2.5z"/>
<path d="M239.4 132.2v2.5z"/>
<path d="M252.1 132.2h7.6z"/>
<path d="M71.8 38.2v2.6z"/>
<path d="M183.5 43.3v2.5z"/>
<path d="M41.3 50.9v2.6z"/>
<path d="M41.3 132.2v2.5z"/>
<path d="M236.9 99.2h2.5z"/>
<path d="M239.4 99.2h12.7z"/>
<path d="M252.1 99.2v2.5z"/>
<path d="M236.9 101.7h2.5z"/>
<path d="M239.4 99.2v2.5z"/>
<path d="M252.1 99.2h7.6z"/>
<path d="M74.3 58.5h2.6z"/>
<path d="M74.3 61.1h2.6z"/>
<path d="M71.8 83.9h5.1z"/>
<path d="M71.8 83.9v2.6z"/>
<path d="M61.6 83.9h10.2z"/>
<path d="M61.6 83.9v2.6z"/>
<path d="M59.1 83.9h2.5z"/>
<path d="M74.3 78.9h2.6z"/>
<path d="M74.3 160.1h2.6z"/>
<path d="M71.8 53.5h5.1z"/>
<path d="M69.3 53.5h2.5z"/>
<path d="M71.8 50.9v2.6z"/>
<path d="M74.3 134.7h2.6z"/>
<path d="M183.5 66.2v2.5z"/>
<path d="M122.6 137.3h2.5z"/>
<path d="M125.1 134.7v2.6z"/>
<path d="M122.6 144.9h2.5z"/>
<path d="M125.1 144.9v2.5z"/>
<path d="M122.6 147.4h2.5z"/>
<path d="M122.6 150h2.5z"/>
<path d="M125.1 147.4v2.6z"/>
<path d="M122.6 152.5h2.5z"/>
<path d="M125.1 150v2.5z"/>
<path d="M125.1 152.5h12.7z"/>
<path d="M122.6 165.2h2.5z"/>
<path d="M125.1 162.7v2.5z"/>
<path d="M122.6 162.7h2.5z"/>
<path d="M122.6 160.1h2.5z"/>
<path d="M125.1 160.1v2.6z"/>
<path d="M122.6 157.6h2.5z"/>
<path d="M125.1 157.6v2.5z"/>
<path d="M125.1 157.6h12.7z"/>
<path d="M74.3 139.8h2.6z"/>
<path d="M74.3 142.3h2.6z"/>
<path d="M71.8 165.2h5.1z"/>
<path d="M71.8 165.2v2.5z"/>
<path d="M61.6 165.2h10.2z"/>
<path d="M61.6 165.2v2.5z"/>
<path d="M59.1 165.2h2.5z"/>
<path d="M226.7 56v2.5z"/>
<path d="M211.5 56v2.5z"/>
<path d="M183.5 56v2.5z"/>
<path d="M64.2 66.2h12.7z"/>
<path d="M41.3 66.2h22.9z"/>
<path d="M41.3 63.6v2.6z"/>
<path d="M64.2 73.8h12.7z"/>
<path d="M64.2 66.2v7.6z"/>
<path d="M64.2 147.4h12.7z"/>
<path d="M41.3 147.4h22.9z"/>
<path d="M41.3 144.9v2.5z"/>
<path d="M64.2 155h12.7z"/>
<path d="M64.2 147.4v7.6z"/>
<circle cx="89.6" cy="94.1" r=".51"/>
<circle cx="92.1" cy="94.1" r=".51"/>
<circle cx="94.6" cy="94.1" r=".51"/>
<circle cx="97.2" cy="94.1" r=".51"/>
<circle cx="99.7" cy="94.1" r=".51"/>
<circle cx="102.3" cy="94.1" r=".51"/>
<circle cx="107.3" cy="94.1" r=".51"/>
<circle cx="229.3" cy="147.4" r=".51"/>
<circle cx="229.3" cy="114.4" r=".51"/>
<circle cx="89.6" cy="175.4" r=".51"/>
<circle cx="92.1" cy="175.4" r=".51"/>
<circle cx="94.6" cy="175.4" r=".51"/>
<circle cx="97.2" cy="175.4" r=".51"/>
<circle cx="99.7" cy="175.4" r=".51"/>
<circle cx="102.3" cy="175.4" r=".51"/>
<circle cx="107.3" cy="175.4" r=".51"/>
<circle cx="254.6" cy="66.2" r=".51"/>
<circle cx="254.6" cy="58.5" r=".51"/>
<circle cx="254.6" cy="50.9" r=".51"/>
<circle cx="99.7" cy="43.3" r=".51"/>
<circle cx="102.3" cy="43.3" r=".51"/>
<circle cx="104.8" cy="43.3" r=".51"/>
<circle cx="107.3" cy="43.3" r=".51"/>
<circle cx="125.1" cy="43.3" r=".51"/>
<circle cx="137.8" cy="43.3" r=".51"/>
<circle cx="99.7" cy="124.6" r=".51"/>
<circle cx="102.3" cy="124.6" r=".51"/>
<circle cx="104.8" cy="124.6" r=".51"/>
<circle cx="107.3" cy="124.6" r=".51"/>
<circle cx="125.1" cy="124.6" r=".51"/>
<circle cx="137.8" cy="124.6" r=".51"/>
<circle cx="125.1" cy="66.2" r=".51"/>
<circle cx="125.1" cy="68.7" r=".51"/>
<circle cx="125.1" cy="71.2" r=".51"/>
<circle cx="125.1" cy="81.4" r=".51"/>
<circle cx="125.1" cy="78.9" r=".51"/>
<circle cx="125.1" cy="76.3" r=".51"/>
<circle cx="206.4" cy="99.2" r=".51"/>
<circle cx="206.4" cy="132.2" r=".51"/>
<circle cx="196.2" cy="99.2" r=".51"/>
<circle cx="239.4" cy="132.2" r=".51"/>
<circle cx="252.1" cy="132.2" r=".51"/>
<circle cx="239.4" cy="99.2" r=".51"/>
<circle cx="252.1" cy="99.2" r=".51"/>
<circle cx="71.8" cy="83.9" r=".51"/>
<circle cx="61.6" cy="83.9" r=".51"/>
<circle cx="71.8" cy="53.5" r=".51"/>
<circle cx="125.1" cy="147.4" r=".51"/>
<circle cx="125.1" cy="150" r=".51"/>
<circle cx="125.1" cy="152.5" r=".51"/>
<circle cx="125.1" cy="162.7" r=".51"/>
<circle cx="125.1" cy="160.1" r=".51"/>
<circle cx="125.1" cy="157.6" r=".51"/>
<circle cx="71.8" cy="165.2" r=".51"/>
<circle cx="61.6" cy="165.2" r=".51"/>
<circle cx="64.2" cy="66.2" r=".51"/>
<circle cx="64.2" cy="147.4" r=".51"/>
</g>
<g font-size="3.7" fill="#800000">
<text x="42" y="24.9">1</text>
<text x="84.1" y="24.9">2</text>
<text x="126.3" y="24.9">3</text>
<text x="168.4" y="24.9">4</text>
<text x="210.5" y="24.9">5</text>
<text x="252.6" y="24.9">6</text>
<text x="19.1" y="48.3">A</text>
<text x="275.6" y="48.3">A</text>
<text x="19.1" y="91.1">B</text>
<text x="275.6" y="91.1">B</text>
<text x="19.1" y="134">C</text>
<text x="275.6" y="134">C</text>
<text x="19.1" y="176.8">D</text>
<text x="275.6" y="176.8">D</text>
<text x="42" y="200.2">1</text>
<text x="84.1" y="200.2">2</text>
<text x="126.3" y="200.2">3</text>
<text x="168.4" y="200.2">4</text>
<text x="210.5" y="200.2">5</text>
<text x="252.6" y="200.2">6</text>
</g>
<g font-size="2.5" fill="#808080">
<text x="69.2" y="40.8" transform="rotate(-90 69.2 40.8)">+3V3</text>
<text x="97.2" y="40.8" transform="rotate(-90 97.2 40.8)">PWR</text>
<text x="79.4" y="45.8">MC33926</text>
<text x="79.4" y="43.3">IC2</text>
<text x="126.6" y="48">C8</text>
<text x="139.3" y="48">C9</text>
<text x="151.7" y="47.9">C10</text>
<text x="181" y="45.8" transform="rotate(-90 181 45.8)">+3V3</text>
<text x="208.9" y="45.8" transform="rotate(-90 208.9 45.8)">+12V</text>
<text x="224.2" y="43.3" transform="rotate(-90 224.2 43.3)">PWR</text>
<text x="262.5" y="45.8">3 mm</text>
<text x="262.5" y="42.7">H1</text>
<text x="38.8" y="53.5" transform="rotate(-90 38.8 53.5)">+3V3</text>
<text x="51.3" y="53.5">MOTORS_SF</text>
<text x="70.3" y="49.7" transform="rotate(-90 70.3 49.7)">R8</text>
<text x="75.1" y="49.7" transform="rotate(-90 75.1 49.7)">10K</text>
<text x="126.6" y="53.1">33nF</text>
<text x="139.3" y="53.1">100nF</text>
<text x="151.7" y="53">100uF</text>
<text x="262.5" y="53.4">3 mm</text>
<text x="262.5" y="50.3">H2</text>
<text x="49.8" y="58.5">MOTOR_LEFT_IN1</text>
<text x="153.1" y="56">Low ESR</text>
<text x="182" y="54.7" transform="rotate(-90 182 54.7)">R9</text>
<text x="186.8" y="54.7" transform="rotate(-90 186.8 54.7)">150</text>
<text x="210" y="54.7" transform="rotate(-90 210 54.7)">R10</text>
<text x="214.8" y="54.7" transform="rotate(-90 214.8 54.7)">1K</text>
<text x="225.2" y="54.7" transform="rotate(-90 225.2 54.7)">R11</text>
<text x="230" y="54.7" transform="rotate(-90 230 54.7)">1K</text>
<text x="262.5" y="58">H3</text>
<text x="39.8" y="62.3" transform="rotate(-90 39.8 62.3)">R12</text>
<text x="44.6" y="62.3" transform="rotate(-90 44.6 62.3)">10K</text>
<text x="49.8" y="61.1">MOTOR_LEFT_IN2</text>
<text x="66.3" y="63.6">GND</text>
<text x="135.3" y="61.1">GND</text>
<text x="148" y="61.1">GND</text>
<text x="187.1" y="65.7" transform="rotate(-90 187.1 65.7)">LED5</text>
<text x="189.2" y="65.7" transform="rotate(-90 189.2 65.7)">FAULT</text>
<text x="215" y="65.7" transform="rotate(-90 215 65.7)">LED6</text>
<text x="217.2" y="65.7" transform="rotate(-90 217.2 65.7)">12V</text>
<text x="230.3" y="65.7" transform="rotate(-90 230.3 65.7)">LED7</text>
<text x="232.4" y="65.7" transform="rotate(-90 232.4 65.7)">PWR</text>
<text x="262.5" y="61">3 mm</text>
<text x="262.5" y="65.6">H4</text>
<text x="66.3" y="71.2">GND</text>
<text x="130" y="69.3">MOTOR_LEFT</text>
<text x="186.1" y="68.7">Red</text>
<text x="214" y="68.7">Green</text>
<text x="229.2" y="68.7">Green</text>
<text x="262.5" y="68.6">3 mm</text>
<text x="144.2" y="77.2">X1-1</text>
<text x="144.2" y="72.1">X1-2</text>
<text x="168.1" y="73">MOTORS_SF</text>
<text x="208.9" y="73.8">GND</text>
<text x="224.2" y="73.8">GND</text>
<text x="252.1" y="73.8">GND</text>
<text x="26.3" y="83.9">MOTOR_LEFT_CURRENT</text>
<text x="56.1" y="78.9">MOTORS_EN</text>
<text x="72.9" y="88.5">C11</text>
<text x="60.1" y="95.4" transform="rotate(-90 60.1 95.4)">R13</text>
<text x="64.9" y="95.4" transform="rotate(-90 64.9 95.4)">270</text>
<text x="72.9" y="93.6">1uF</text>
<text x="171.9" y="95">X2-3</text>
<text x="186.1" y="91.6">PWR</text>
<text x="171.9" y="100.1">X2-1</text>
<text x="174.6" y="97.8">SUPPLY</text>
<text x="257.2" y="96.6">+5V</text>
<text x="59.1" y="104.3">GND</text>
<text x="69.2" y="104.3">GND</text>
<text x="87" y="104.3">GND</text>
<text x="171.9" y="105.1">X2-2</text>
<text x="207.5" y="103.8">C12</text>
<text x="231.8" y="106.8">IC3</text>
<text x="253.2" y="103.8">C13</text>
<text x="183.5" y="111.9">GND</text>
<text x="207.5" y="108.9">10uF</text>
<text x="208.9" y="111.9">Tantalum</text>
<text x="231.8" y="109.3">LM1117-5V</text>
<text x="253.2" y="108.9">22uF</text>
<text x="254.6" y="111.9">Tantalum</text>
<text x="79.4" y="124.6">IC5</text>
<text x="97.2" y="122" transform="rotate(-90 97.2 122)">PWR</text>
<text x="226.7" y="122">GND</text>
<text x="79.4" y="127.1">MC33926</text>
<text x="126.6" y="129.3">C14</text>
<text x="139.3" y="129.3">C15</text>
<text x="151.7" y="129.2">C16</text>
<text x="257.2" y="129.7">+3V3</text>
<text x="38.8" y="134.7" transform="rotate(-90 38.8 134.7)">+3V3</text>
<text x="56.4" y="134.7">MOTORS_SF</text>
<text x="126.6" y="134.3">33nF</text>
<text x="139.3" y="134.3">100nF</text>
<text x="151.7" y="134.2">100uF</text>
<text x="153.1" y="137.3">Low ESR</text>
<text x="207.5" y="136.8">C17</text>
<text x="253.2" y="136.8">C18</text>
<text x="39.8" y="143.6" transform="rotate(-90 39.8 143.6)">R14</text>
<text x="44.6" y="143.6" transform="rotate(-90 44.6 143.6)">10K</text>
<text x="48.2" y="139.8">MOTOR_RIGHT_IN1</text>
<text x="48.2" y="142.3">MOTOR_RIGHT_IN2</text>
<text x="135.3" y="142.3">GND</text>
<text x="148" y="142.3">GND</text>
<text x="207.5" y="141.9">10uF</text>
<text x="231.8" y="142.3">LM1117-3,3V</text>
<text x="231.8" y="139.8">IC4</text>
<text x="253.2" y="141.9">22uF</text>
<text x="66.3" y="144.9">GND</text>
<text x="208.9" y="144.9">Tantalum</text>
<text x="254.6" y="144.9">Tantalum</text>
<text x="66.3" y="152.5">GND</text>
<text x="128.4" y="150.6">MOTOR_RIGHT</text>
<text x="144.2" y="153.4">X3-2</text>
<text x="193.9" y="154.3">FAN</text>
<text x="226.7" y="155">GND</text>
<text x="56.1" y="160.1">MOTORS_EN</text>
<text x="144.2" y="158.5">X3-1</text>
<text x="183.5" y="157.6" transform="rotate(-90 183.5 157.6)">+12V</text>
<text x="24.7" y="165.2">MOTOR_RIGHT_CURRENT</text>
<text x="183.5" y="167.7">GND</text>
<text x="194.4" y="165.2">JP2</text>
<text x="72.9" y="169.8">C19</text>
<text x="60.1" y="176.6" transform="rotate(-90 60.1 176.6)">R15</text>
<text x="64.9" y="176.6" transform="rotate(-90 64.9 176.6)">270</text>
<text x="72.9" y="174.9">1uF</text>
<text x="59.1" y="185.5">GND</text>
<text x="69.2" y="185.5">GND</text>
<text x="87" y="185.5">GND</text>
</g>
<g font-size="2.3" fill="#808080">
<text x="99.7" y="53.5">VPWR</text>
<text x="117.5" y="69.9" transform="rotate(-90 117.5 69.9)">OUT1</text>
<text x="117.5" y="82.6" transform="rotate(-90 117.5 82.6)">OUT2</text>
<text x="89.6" y="86.5">PGND</text>
<text x="107.3" y="86.5">AGND</text>
<text x="99.7" y="134.7">VPWR</text>
<text x="117.5" y="151.2" transform="rotate(-90 117.5 151.2)">OUT1</text>
<text x="89.6" y="167.7">PGND</text>
<text x="107.3" y="167.7">AGND</text>
<text x="117.5" y="163.9" transform="rotate(-90 117.5 163.9)">OUT2</text>
</g>
<g font-size="2.1" fill="#808080">
<text x="74.7" y="53.1">21</text>
<text x="99.4" y="48" transform="rotate(-90 99.4 48)">4</text>
<text x="101.9" y="48" transform="rotate(-90 101.9 48)">6</text>
<text x="104.4" y="48" transform="rotate(-90 104.4 48)">11</text>
<text x="107" y="48" transform="rotate(-90 107 48)">31</text>
<text x="77.9" y="58.2">2</text>
<text x="81.7" y="59.3">IN1</text>
<text x="81.7" y="54.2">SF</text>
<text x="113.2" y="56.8">CCP</text>
<text x="120.4" y="55.6">32</text>
<text x="74.7" y="65.8">16</text>
<text x="76.7" y="63.3">26</text>
<text x="77.9" y="60.7">1</text>
<text x="81.7" y="61.8">IN2</text>
<text x="81.7" y="64.4">D1</text>
<text x="120.4" y="63.3">12</text>
<text x="120.4" y="65.8">13</text>
<text x="77.9" y="70.9">7</text>
<text x="81.7" y="72">INV</text>
<text x="81.7" y="66.9">D2</text>
<text x="120.4" y="68.3">14</text>
<text x="120.4" y="70.9">15</text>
<text x="77.9" y="73.4">3</text>
<text x="81.7" y="74.5">SLEW</text>
<text x="120.4" y="76">27</text>
<text x="76.7" y="78.5">10</text>
<text x="77.9" y="83.6">8</text>
<text x="81.7" y="79.6">EN</text>
<text x="120.4" y="78.5">28</text>
<text x="120.4" y="81">29</text>
<text x="120.4" y="83.6">30</text>
<text x="81.7" y="84.7">FB</text>
<text x="89.2" y="91.7" transform="rotate(-90 89.2 91.7)">18</text>
<text x="91.8" y="91.7" transform="rotate(-90 91.8 91.7)">20</text>
<text x="94.3" y="91.7" transform="rotate(-90 94.3 91.7)">22</text>
<text x="96.8" y="91.7" transform="rotate(-90 96.8 91.7)">24</text>
<text x="99.4" y="91.7" transform="rotate(-90 99.4 91.7)">19</text>
<text x="101.9" y="91.7" transform="rotate(-90 101.9 91.7)">23</text>
<text x="107" y="90.6" transform="rotate(-90 107 90.6)">5</text>
<text x="109.5" y="93.6" transform="rotate(-90 109.5 93.6)">EXP</text>
<text x="224.8" y="99.8">IN</text>
<text x="229.9" y="99.8">OUT</text>
<text x="227.2" y="103.5">ADJ</text>
<text x="99.4" y="129.3" transform="rotate(-90 99.4 129.3)">4</text>
<text x="101.9" y="129.3" transform="rotate(-90 101.9 129.3)">6</text>
<text x="104.4" y="129.3" transform="rotate(-90 104.4 129.3)">11</text>
<text x="107" y="129.3" transform="rotate(-90 107 129.3)">31</text>
<text x="74.7" y="134.4">21</text>
<text x="81.7" y="135.5">SF</text>
<text x="120.4" y="136.9">32</text>
<text x="224.8" y="132.8">IN</text>
<text x="227.2" y="136.5">ADJ</text>
<text x="229.9" y="132.8">OUT</text>
<text x="77.9" y="139.5">2</text>
<text x="77.9" y="142">1</text>
<text x="81.7" y="140.6">IN1</text>
<text x="81.7" y="143.1">IN2</text>
<text x="113.2" y="138">CCP</text>
<text x="74.7" y="147.1">16</text>
<text x="76.7" y="144.5">26</text>
<text x="81.7" y="145.7">D1</text>
<text x="81.7" y="148.2">D2</text>
<text x="120.4" y="144.5">12</text>
<text x="120.4" y="147.1">13</text>
<text x="120.4" y="149.6">14</text>
<text x="77.9" y="152.2">7</text>
<text x="77.9" y="154.7">3</text>
<text x="81.7" y="153.3">INV</text>
<text x="81.7" y="155.8">SLEW</text>
<text x="120.4" y="152.2">15</text>
<text x="76.7" y="159.8">10</text>
<text x="81.7" y="160.9">EN</text>
<text x="120.4" y="157.2">27</text>
<text x="120.4" y="159.8">28</text>
<text x="190.2" y="157.2">1</text>
<text x="190.2" y="159.8">2</text>
<text x="77.9" y="164.9">8</text>
<text x="81.7" y="166">FB</text>
<text x="120.4" y="162.3">29</text>
<text x="120.4" y="164.9">30</text>
<text x="89.2" y="173" transform="rotate(-90 89.2 173)">18</text>
<text x="91.8" y="173" transform="rotate(-90 91.8 173)">20</text>
<text x="94.3" y="173" transform="rotate(-90 94.3 173)">22</text>
<text x="96.8" y="173" transform="rotate(-90 96.8 173)">24</text>
<text x="99.4" y="173" transform="rotate(-90 99.4 173)">19</text>
<text x="101.9" y="173" transform="rotate(-90 101.9 173)">23</text>
<text x="107" y="171.8" transform="rotate(-90 107 171.8)">5</text>
<text x="109.5" y="174.9" transform="rotate(-90 109.5 174.9)">EXP</text>
</g>
<g font-size="1.8" fill="#800000">
<text x="149.9" y="48" transform="rotate(-90 149.9 48)">+</text>
<text x="71.2" y="88.6" transform="rotate(-90 71.2 88.6)">+</text>
<text x="205.8" y="103.8" transform="rotate(-90 205.8 103.8)">+</text>
<text x="251.5" y="103.8" transform="rotate(-90 251.5 103.8)">+</text>
<text x="149.9" y="129.2" transform="rotate(-90 149.9 129.2)">+</text>
<text x="205.8" y="136.9" transform="rotate(-90 205.8 136.9)">+</text>
<text x="251.5" y="136.9" transform="rotate(-90 251.5 136.9)">+</text>
<text x="71.2" y="169.9" transform="rotate(-90 71.2 169.9)">+</text>
</g>
</svg>
